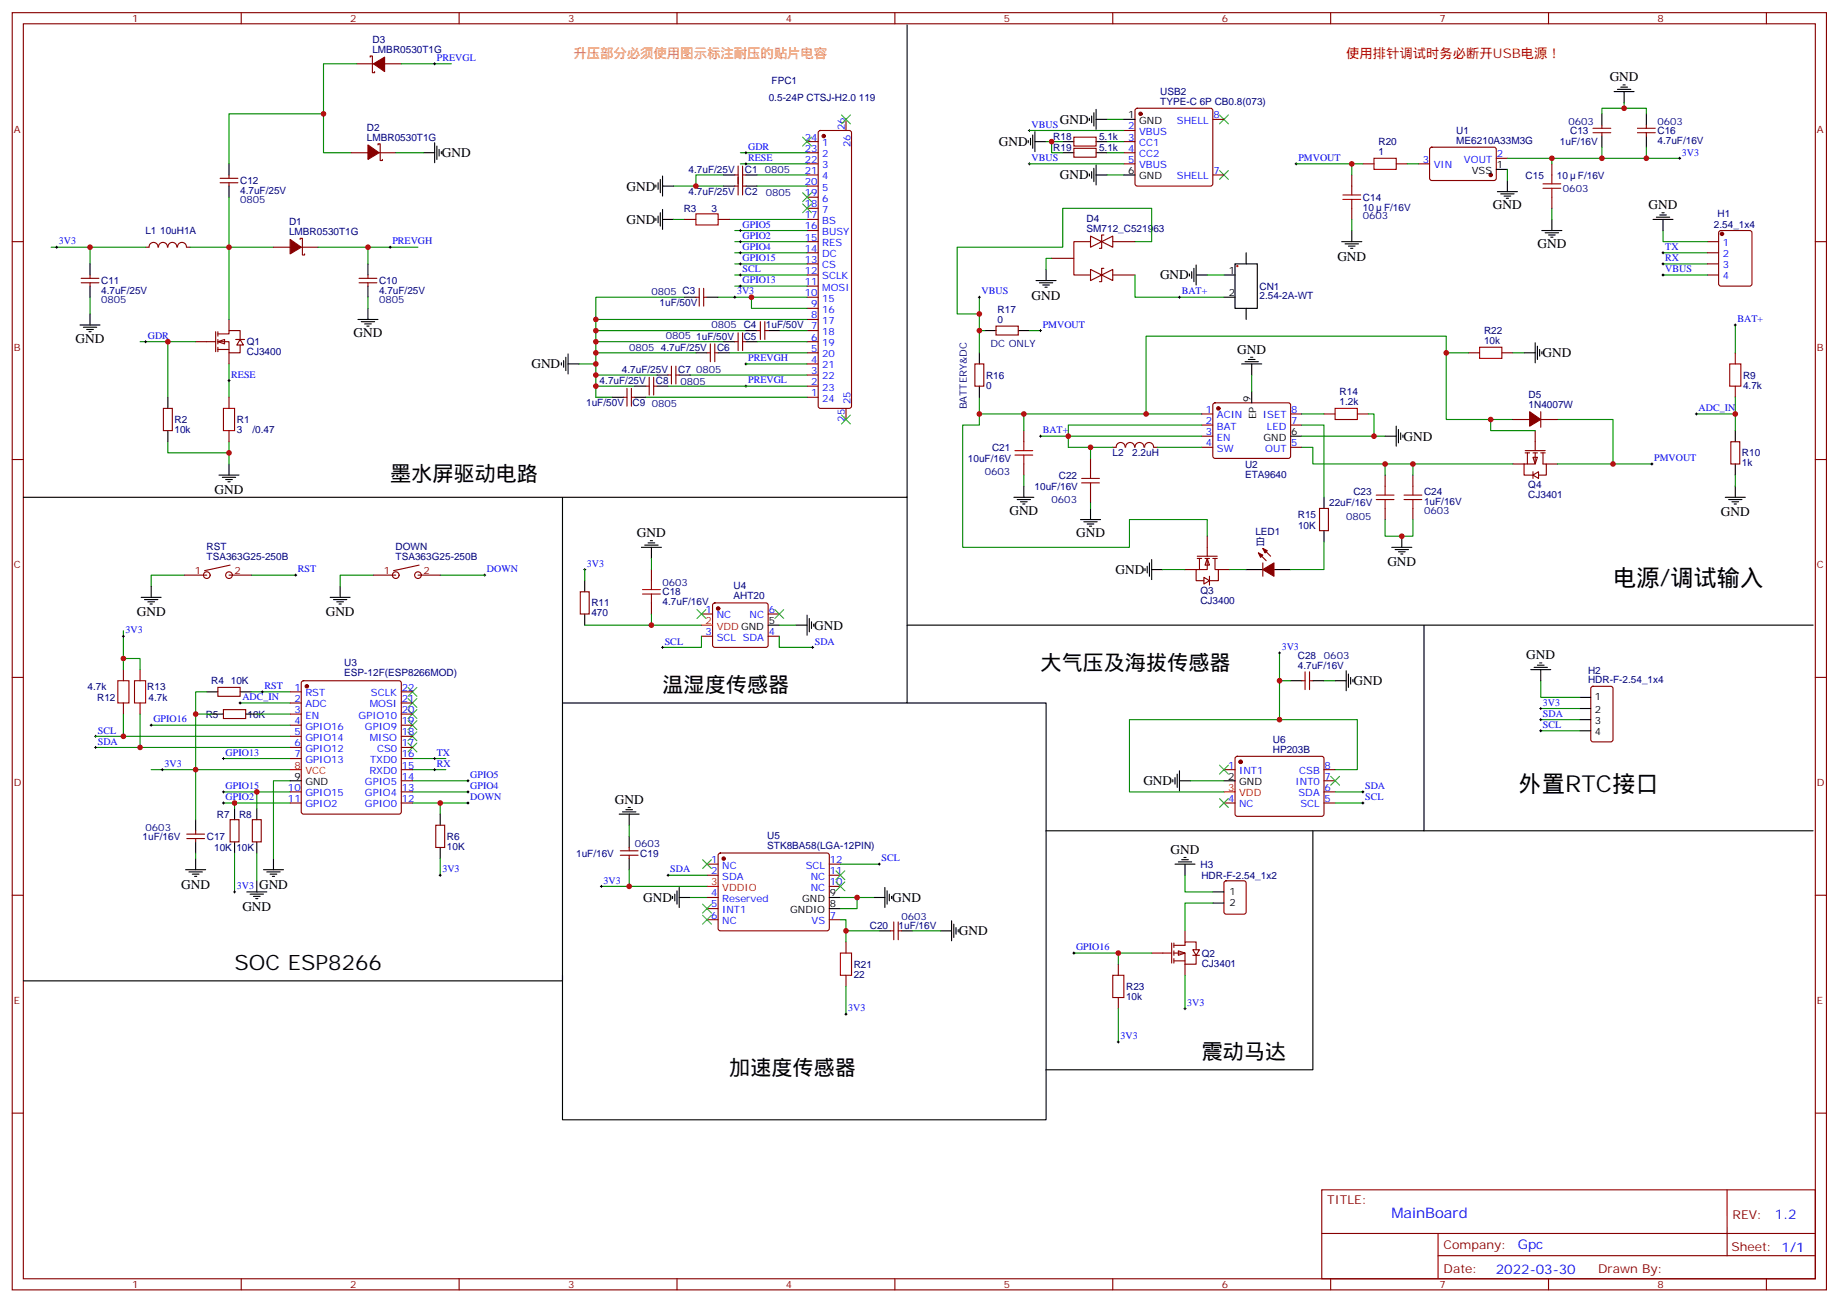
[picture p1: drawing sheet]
<svg xmlns="http://www.w3.org/2000/svg" width="584mm" height="413mm" viewBox="0 0 584 413" stroke-linecap="round" stroke-linejoin="round" font-family="sans-serif">
<g fill="none" stroke="#870000" stroke-width=".35">
<path d="M3.9 4h575.7v405.4h-575.7zM7.4 7.5h568.7v398.3h-568.7zM76.6 4v3.5M117.5 18.1v-.3h.7v5.3h.7v-.4M145.7 4v3.5M214.8 4v3.5M284 4v3.5M353.1 4v3.5M422.3 4v3.5M491.4 4v3.5M560.6 4v3.5M113.2 20.2h5.3"/>
<path d="M122.1 20.2h5.3M268.5 37.9v3.5M360.4 34.6l.5-.2h23.3l.5 .2 .2 .5v23.2l-.3 .5-.4 .3h-23.3l-.5-.3-.2-.5v-23.2zM384.9 37.9h3.5M69.8 58h5.7M69.8 56.6h5.7M72.7 55.5v1.1M72.7 58v1.1M111.5 48.5h5.3M119.9 46v-.4h.7v5.3h.8v-.3M120.3 48.5h5.3M256.1 44.9h3.5"/>
<path d="M256.1 48.5h3.5M256.1 52h3.5M256.1 55.5h3.5M256.1 59.1h3.5M259.9 41.6l.4-.2h9.2l.5 .2 .2 .5v86.8l-.2 .5-.5 .2h-9.2l-.4-.2-.3-.5v-86.8zM340.8 43.5h7v2.9h-7zM340.8 47.1h7v2.8h-7zM356.7 44.9h3.5M356.7 48.5h3.5M356.7 52h3.5M356.7 41.4h3.5M384.9 55.5h3.5"/>
<path d="M450.1 52h3.6M453.9 46.9l.5-.2 20 .1 .4 .6v9.5l-.7 .4-20-.1-.4-.6v-9.2zM474.8 50.2h3.6M3.9 76.7h3.5M50.1 78.4a1.41 1.41 0 0 0-1.4-1.5 1.41 1.41 0 0 0-1.4 1.5l-1.1 .1M50.3 78.4a1.41 1.41 0 0 1 1.4-1.5 1.41 1.41 0 0 1 1.4 1.5M53.3 78.4a1.41 1.41 0 0 1 1.4-1.5 1.41 1.41 0 0 1 1.4 1.5M56.3 78.4a1.41 1.41 0 0 1 1.4-1.5 1.41 1.41 0 0 1 1.5 1.5M59.3 78.5h1M86.8 78.5h5.3M95.2 76v-.4h.8v5.3h.7v-.3M95.6 78.5h5.3"/>
<path d="M256.1 76.7h3.5M256.1 62.6h3.5M256.1 66.1h3.5M256.1 69.6h3.5M256.1 73.2h3.5M346.1 74.9l3.5 1.8-3.5 1.8zM349.6 76.7l3.5-1.8v3.6zM350.3 74.6h-.7v4.2h-.7M353.1 76.7h7.1M541.9 76.7h3.5M545.6 73.4l.5-.2h9.2l.6 .4 .1 16.5-.5 .6-9.4 .1-.7-.5v-16.4zM576.1 76.7h3.5"/>
<path d="M25.8 89.7h5.6M25.8 88.3h5.6M28.6 87.3v1M28.6 89.7v1.1M113.9 89.7h5.7M113.9 88.3h5.7M116.8 87.3v1M116.8 89.7v1.1M256.1 80.2h3.5M256.1 83.7h3.5M256.1 87.3h3.5M256.1 90.8h3.5"/>
<path d="M256.1 94.3h3.5M256.1 97.9h3.5M333.7 82h7.1M346.1 85.5l3.5 1.8-3.5 1.7zM349.6 87.3l3.5-1.8v3.5zM350.3 85.2h-.7v4.2h-.7M353.1 87.3h7.1M541.9 80.2h3.5M541.9 83.7h3.5M541.9 87.3h3.5M256.1 101.4h3.5M256.1 104.9h3.5"/>
<path d="M256.1 108.4h3.5M256.1 112h3.5M256.1 115.5h3.5M256.1 119h3.5M550.7 112v3.5M256.1 122.6h3.5M256.1 126.1h3.5M268.5 129.6v3.5M550.7 122.6v3.5M3.9 145.8h3.5M549.3 140.2h2.8v7h-2.8zM576.1 145.8h3.5"/>
<path d="M73 179.4l-8.1 1.7M133 179.4l-8.1 1.7M58.6 182.5h7M72.7 182.5h7M118.5 182.5h7.1M132.6 182.5h7.1M184.1 187.8h2.9v7.1h-2.9zM206.7 180.8v3.5M206.7 191.3v3.6M222.6 194.9h3.5M226.4 191.6l.4-.3h16.3l.5 .3 .2 .5v12.7l-.3 .5-.4 .2h-16.3l-.5-.3-.2-.4v-12.7zM243.8 194.9h3.5"/>
<path d="M3.9 215h3.5M39.2 212.5v3.5M44.4 212.5v3.5M69.1 218.2h7.1v2.8h-7.1zM92.1 219.6h3.5M95.8 216.2l.5-.2h30.3l.5 .2 .3 .5v41l-.3 .5-.5 .2h-30.3l-.5-.3-.2-.4v-41zM127.4 219.6h3.5M222.6 201.9h3.5M243.8 201.9h3.5M576.1 215h3.5M39.2 223.1v3.5M44.4 223.1v3.5"/>
<path d="M70.9 225.2h7.1v2.8h-7.1zM92.1 223.1h3.5M92.1 226.6h3.5M92.1 230.2h3.5M92.1 233.7h3.5M92.1 237.2h3.5M127.4 223.1h3.5M127.4 226.6h3.5M127.4 230.2h3.5M127.4 233.7h3.5M127.4 237.2h3.5M92.1 240.7h3.5"/>
<path d="M92.1 251.3h3.5M92.1 254.8h3.5M127.4 240.7h3.5M127.4 251.3h3.5M127.4 254.8h3.5M127.4 247.8h3.5M127.4 244.3h3.5M59.3 266.1h5.6M59.3 264.7h5.6M62.1 263.7v1M62.1 266.1v1.1M73 260.1h2.8v7.1h-2.8z"/>
<path d="M80.1 260.1h2.8v7.1h-2.8zM138.3 261.9h2.8v7.1h-2.8zM3.9 284.1h3.5M576.1 284.1h3.5M3.9 353.3h3.5M576.1 353.3h3.5M419.5 377.6h156.6v28.2h-156.6zM548.1 377.6v20.9M419.5 391.5h156.5M456.4 398.5h119.6M456.4 391.5v14.1M76.6 405.8v3.6"/>
<path d="M145.7 405.8v3.6M214.8 405.8v3.6M284 405.8v3.6M353.1 405.8v3.6M422.3 405.8v3.6M491.4 405.8v3.6M560.6 405.8v3.6"/>
<circle cx="65.6" cy="182.5" r="1.06"/>
<circle cx="72.7" cy="182.5" r="1.06"/>
<circle cx="125.6" cy="182.5" r="1.06"/>
<circle cx="132.6" cy="182.5" r="1.06"/>
</g>
<g fill="#870000" stroke="#870000" stroke-width=".35">
<path d="M92.1 76l3.5 2.5-3.5 2.1z"/>
<path d="M116.8 46l3.5 2.5-3.5 2.1z"/>
<path d="M118.5 20.2l3.6-2.1v4.6z"/>
<circle cx="261.4" cy="43.2" r=".53"/>
<circle cx="473.1" cy="55.5" r=".53"/>
<circle cx="227.9" cy="193.1" r=".53"/>
<circle cx="546.5" cy="74.2" r=".53"/>
<circle cx="361.9" cy="36.1" r=".53"/>
<circle cx="97.4" cy="217.8" r=".53"/>
</g>
<g fill="none" stroke="#3c3" stroke-width=".35">
<path d="M267.1 36.5l2.8 2.8M269.9 36.5l-2.8 2.8M387 36.5l2.8 2.8M389.8 36.5l-2.8 2.8M254.7 43.5l2.8 2.9M257.5 43.5l-2.8 2.9M387 54.1l2.8 2.8M389.8 54.1l-2.8 2.8M254.7 61.2l2.8 2.8M254.7 64.7l2.8 2.8M257.5 61.2l-2.8 2.8M257.5 64.7l-2.8 2.8"/>
<path d="M267.1 131.7l2.8 2.8M269.9 131.7l-2.8 2.8M221.2 193.5l2.8 2.8M224 193.5l-2.8 2.8M245.9 193.5l2.8 2.8M248.7 193.5l-2.8 2.8M129.5 218.2l2.8 2.8M132.3 218.2l-2.8 2.8M129.5 235.8l2.8 2.8M129.5 232.3l2.8 2.8M129.5 228.7l2.8 2.9M129.5 225.2l2.8 2.8"/>
<path d="M129.5 221.7l2.8 2.8M132.3 235.8l-2.8 2.8M132.3 232.3l-2.8 2.8M132.3 228.7l-2.8 2.9M132.3 225.2l-2.8 2.8M132.3 221.7l-2.8 2.8"/>
</g>
<g fill="none" stroke="#008700" stroke-width=".35">
<path d="M113.2 20.2h-10.5v15.9M127.4 20.2h15.8M351.4 37.9h5.3M111.5 48.5h-8.8v-12.4h-30v15.9M125.6 48.5h8.8M213.8 59.1h15.9M229.7 55.5h-8.9v3.6M234.9 48.5h21.2M234.9 52h21.2M240.2 55.5h15.9M240.2 59.1h15.9M332 44.9h5.3"/>
<path d="M333.7 44.9v3.6h3.6M351.4 55.5h5.3M351.4 44.9h5.3M351.4 48.5h5.3M478.4 53.8v3.5M478.4 50.2h54.6M16.2 78.5h30M28.6 78.5v5.2M60.3 78.5h26.5M72.7 62.6v15.9M100.9 78.5h31.7M116.8 78.5v5.2"/>
<path d="M231.4 69.6h24.7M233.2 73.2h22.9M233.2 76.7h22.9M492.5 66.1v3.5M28.6 94.3v5.3M116.8 94.3v3.6M217.3 94.3h-28.2v10.6M227.9 94.3h28.2M233.2 80.2h22.9M233.2 83.7h22.9M233.2 87.3h22.9M233.2 90.8h22.9"/>
<path d="M238.5 94.3v3.6h17.6M527.8 80.2h14.1M527.8 83.7h14.1M183.8 115.5h5.3M189.1 101.4h67M189.1 108.4h40.6M189.1 119h19.4M189.1 112h31.7M219.1 119h37M231.4 112h24.7M236.7 104.9h-47.6v21.2h5.3M236.7 115.5h19.4"/>
<path d="M240.2 108.4h15.9M247.3 104.9h8.8M550.7 103.2v8.8M189.1 122.6h12.3M205 126.1h51.1M212 122.6h44.1M538.3 131.4h12.4M550.7 126.1v10.6M550.7 150.8v3.5M206.7 177.2v3.6M58.6 182.5h-10.6v3.6M79.7 182.5h14.1"/>
<path d="M118.5 182.5h-10.6v3.6M139.7 182.5h14.1M185.6 180.8v3.5M185.6 198.4h37M206.7 194.9v3.5M247.3 198.4h5.3M39.2 200.2v12.3M39.2 209h5.2v3.5M65.6 219.6h-3.5v40.5M79.7 219.6h12.4M222.6 201.9v3.6h-12.3M247.3 201.9v3.6h10.6"/>
<path d="M30.3 237.2h61.8M30.3 233.7h61.8M39.2 226.6v7.1M44.4 226.6v10.6M62.1 226.6h5.3M76.2 223.1h15.9M81.5 226.6h10.6M48 244.3h44.1M70.9 240.7h21.2M70.9 254.8h21.2M70.9 251.3h21.2M74.4 254.8v1.8"/>
<path d="M81.5 251.3v5.3M92.1 247.8h-5.3v24.7M130.9 240.7h10.6M130.9 244.3h10.6M130.9 254.8h17.6M130.9 251.3h17.6M130.9 247.8h17.6M139.7 254.8v3.6M62.1 270.7v1.8M74.4 270.7v12.4M81.5 270.7v8.8M139.7 272.5v5.3"/>
</g>
<g fill="none" stroke="#000" stroke-width=".32">
<path d="M137.9 19.9v.7M137.6 20.2h.7M236.4 48.5h.7M236.4 52h.7M236.7 48.1v.7M236.7 51.6v.8M326.3 52h.7M326.3 41.4h.7M326.7 41.1v.7M326.7 51.6v.8M411 52h.7M411.3 51.6v.8"/>
<path d="M532.7 50.2h.7M533 49.9v.7M17.6 78.5h.7M18 78.1v.7M123.5 78.5h.7M123.8 78.1v.7M234.6 73.2h.7M234.6 76.7h.7M234.9 72.8v.7M234.9 76.3v.7M234.9 79.9v.7M527.8 79.9v.7"/>
<path d="M232.8 94.3h.7M233.2 94v.7M234.6 80.2h.7M234.6 83.7h.7M234.6 87.3h.7M234.6 90.8h.7M234.9 83.4v.7M234.9 86.9v.7M234.9 90.5v.7M527.4 80.2h.7M527.4 83.7h.7M527.8 83.4v.7"/>
<path d="M236.4 115.5h.7M236.7 115.1v.8M550.3 103.2h.7M550.7 102.8v.7M236.4 122.6h.7M236.7 122.2v.7M538 131.4h.7M538.3 131v.7M93.5 182.5h.7M93.8 182.2v.7M153.5 182.5h.7M153.8 182.2v.7"/>
<path d="M185.2 180.8h.7M185.6 180.4v.7M38.8 201.9h.7M39.2 201.6v.7M82.9 219.6h.7M83.3 219.2v.7M209.9 205.5h.7M210.3 205.1v.7M257.5 205.5h.7M257.9 205.1v.7M30 233.7h.7M30 237.2h.7"/>
<path d="M30.3 233.3v.7M30.3 236.9v.7M75.8 223.1h.8M76.2 222.7v.7M51.2 244.3h.7M51.5 243.9v.7M70.6 240.7h.7M70.6 251.3h.7M70.6 254.8h.7M70.9 240.4v.7M70.9 251v.7M70.9 254.5v.7"/>
<path d="M137.6 240.7h.7M137.6 244.3h.7M137.9 240.4v.7M137.9 243.9v.7M148.2 251.3h.7M148.2 254.8h.7M148.2 247.8h.7M148.5 247.4v.7M148.5 251v.7M148.5 254.5v.7M139.3 277.8h.8M139.7 277.4v.7"/>
<path d="M74.1 283.1h.7M74.4 282.7v.7"/>
</g>
<g fill="none" stroke="#000" stroke-width=".35">
<path d="M287.9 7.9v149.9h-280.5M345.7 37.5v.7M346.4 36.8v2.1M347.1 35.8v4.2M347.8 37.9h3.6M347.8 34.7v6.4M356.7 37.9h3.5M72.7 52v3.5M72.7 59.1v3.5M134.4 48.5h3.5M137.9 45.3v6.3M138.6 46.4v4.2"/>
<path d="M139.3 47.4v2.1M140.1 48.1v.7M208.1 58.7v.7M208.8 58v2.1M209.5 56.9v4.3M210.3 59.1h3.5M210.3 55.9v6.3M326.3 44.6v.7M327 43.9v2.1M327.7 42.8v4.3M328.4 44.9h3.6M328.4 41.8v6.3"/>
<path d="M337.3 44.9h3.5M337.3 48.5h3.5M345.7 55.2v.7M346.4 54.5v2.1M347.1 53.4v4.2M347.8 52.4v6.3M347.8 55.5h3.6M347.8 44.9h3.6M347.8 48.5h3.6M356.7 55.5h3.5M474.8 53.8h3.6M478.4 57.3v3.5"/>
<path d="M475.2 60.8h6.3M476.2 61.5h4.3M477.3 62.2h2.1M478 62.9h.7M489.3 73.2h6.4M490.4 73.9h4.2M491.4 74.6h2.1M492.1 75.3h.7M492.5 69.6v3.6M28.6 83.7v3.6M28.6 90.8v3.5M28.6 99.6v3.6"/>
<path d="M116.8 83.7v3.6M116.8 90.8v3.5M116.8 97.9v3.5M388.4 94.3h3.5M388.4 87.3h3.5M391.9 83.7h7.1v14.2h-7.1zM395.5 80.2v3.5M395.5 97.9v3.5M25.4 103.2h6.3M26.5 103.9h4.2M27.5 104.6h2.1M28.2 105.3h.7"/>
<path d="M113.6 101.4h6.3M114.7 102.1h4.2M115.7 102.8h2.1M116.4 103.5h.7M178.2 115.1v.8M178.9 114.4v2.2M179.6 113.4v4.2M180.3 115.5h3.5M180.3 112.3v6.4M550.7 136.7v3.5M178.5 157.8v153.5h-171.1M547.5 157.8h6.4"/>
<path d="M548.6 158.5h4.2M549.6 159.2h2.1M550.3 159.9h.7M550.7 147.2v3.6M550.7 154.3v3.5M203.6 173.7h6.3M204.6 173h4.2M205.7 172.3h2.1M206.4 171.6h.7M206.7 173.7v3.5M44.8 189.6h6.4M45.9 190.3h4.2"/>
<path d="M46.9 191h2.1M47.6 191.7h.7M48 186.1v3.5M104.8 189.6h6.3M105.8 190.3h4.3M106.9 191h2.1M107.6 191.7h.7M107.9 186.1v3.5M185.6 184.3v3.5M185.6 194.9v3.5M243.8 198.4h3.5M252.6 198.4h3.5"/>
<path d="M256.1 195.2v6.4M256.8 196.3v4.2M257.5 197.3v2.2M258.2 198v.8M65.6 219.6h3.5M76.2 219.6h3.5M67.4 226.6h3.5M78 226.6h3.5M74.4 256.6v3.5M81.5 256.6v3.5M92.1 247.8h3.5M139.7 258.4v3.5"/>
<path d="M58.9 276h6.4M60 276.7h4.2M61 277.4h2.1M61.7 278.1h.7M62.1 260.1v3.6M62.1 267.2v3.5M62.1 272.5v3.5M74.4 267.2v3.5M81.5 267.2v3.5M81.5 279.5v3.6M83.6 276h6.4M84.7 276.7h4.2"/>
<path d="M85.7 277.4h2.1M86.4 278.1h.7M86.8 272.5v3.5M139.7 269v3.5M78.3 283.1h6.4M79.4 283.8h4.2M80.4 284.5h2.1M81.1 285.2h.7"/>
</g>
<path d="M548.9 115.5h3.5v7.1h-3.5zM203.9 188.5h5.6M203.9 187.1h5.6M206.7 184.3v2.8M206.7 188.5v2.8M37.4 216h3.5v7.1h-3.5zM42.7 216h3.5v7.1h-3.5z" fill="none" stroke="#a10000" stroke-width=".35"/>
<g fill="none" stroke="#f00" stroke-width=".35">
<path d="M222.6 198.4h3.5M92.1 244.3h3.5"/>
<circle cx="392.6" cy="84.5" r=".18"/>
</g>
<path d="M346.1 76.7h-5.3v10.6h5.3" fill="none" stroke="#900" stroke-width=".35"/>
<g fill="#fff" stroke="#870000" stroke-width=".35">
<path d="M69.1 108.4l2.2-.7v1.4z"/>
<path d="M76.2 107.7l1.1 1.8h-2.2z"/>
</g>
<g fill="none" stroke="#870000" stroke-width=".35">
<path d="M233.2 55.5h1M233.2 59.1h1M234.2 52.7v9.2M235.7 52.7v9.2M235.7 55.5h1M235.7 59.1h1M429 55.5v3.6M432.5 52h3.5M443.1 52h3.5M492.5 52v3.5M217.3 69.6h3.5M227.9 69.6h3.5"/>
<path d="M429 66.1v3.5M492.5 62.6v3.5M220.8 94.3h1.1M221.9 91.5v5.7M223.3 91.5v5.7M223.3 94.3h1.1M62.1 108.4h6.3M68.4 105.3v6.3M69.1 106h3.6v-1.1h3.5v2.8M69.1 108.4h3.6v3.6h3.5v-2.5M69.1 110.9h3.6M69.1 105.3v1.4"/>
<path d="M69.1 107.7v1.4M69.1 110.2v1.4M72.7 101.4v3.5M72.7 112v3.5M74.8 107.7h2.8M206 119.7v5.7M207.4 119.7v5.7M212 119h1.1M213.1 116.2v5.6M214.5 116.2v5.6M214.5 119h1M224.4 112h1"/>
<path d="M225.4 109.1v5.7M226.8 109.1v5.7M226.8 112h1.1M233.2 108.4h1M234.2 105.6v5.7M235.7 108.4h1M235.7 105.6v5.7M240.2 104.9h1.1M241.3 102.1v5.6M242.7 102.1v5.6M242.7 104.9h1.1M309.4 115.5h2.8v7.1h-2.8z"/>
<path d="M316.1 103.5h7v2.8h-7zM51.9 129.6h2.8v7.1h-2.8zM72.7 126.1v3.5M72.7 136.7v3.5M197.9 126.1h1.1M199 123.3v5.6M200.4 123.3v5.6M200.4 126.1h1M205 122.6h1M207.4 122.6h1.1M324.9 136.7v3.5M381.4 131.4h3.5"/>
<path d="M381.4 134.9h3.5M381.4 138.4h3.5M385.1 128.1l.5-.3h23.3l.5 .3 .2 .5-.1 16.5-.6 .4-23.6-.1-.4-.6v-16.2zM409.6 131.4h3.5M409.6 134.9h3.5M420.2 131.4h3.5M430.7 131.4h3.6M324.9 147.2v3.6M346.1 145.5v3.5M346.1 156.1v3.5M353.1 142h1.1M354.2 141.9a1.41 1.41 0 0 1 1.4-1.5 1.41 1.41 0 0 1 1.4 1.5"/>
<path d="M357.2 141.9a1.41 1.41 0 0 1 1.4-1.5 1.41 1.41 0 0 1 1.4 1.5M360.2 141.9a1.41 1.41 0 0 1 1.4-1.5 1.41 1.41 0 0 1 1.4 1.5M363.3 141.9a1.41 1.41 0 0 1 1.4-1.5 1.41 1.41 0 0 1 1.4 1.5M366.2 142h1M381.4 142h3.5M409.6 142h3.5M439.6 150.8v3.5M448.4 150.8v3.5M399.3 175.5l2.5 2.4M400.8 174.1l2.4 2.4M400.8 178.6v4.3M418.7 161.4h2.9v7h-2.9z"/>
<path d="M439.6 161.4v3.5M448.4 161.4v3.5M413.1 216h1.1M414.2 213.2v5.7M415.6 213.2v5.7M415.6 216h1M388.4 244.3h3.5M388.4 254.8h3.5M392.2 240.2l.4-.2 27.1 .1 .5 .6-.1 17.9-.6 .5-27.1-.1-.5-.6v-17.7zM420.2 244.3h3.5M420.2 254.8h3.5M420.2 251.3h3.5"/>
<path d="M420.2 247.8h3.5M196.8 271.4h5.7M196.8 270h5.7M199.7 269v1M199.7 271.4v1.1M224.4 274.2h3.5M224.4 277.8h3.5M228.1 270.9l.5-.2h33.9l.5 .2 .2 .5-.1 23.6-.6 .4h-34.2l-.4-.7v-23.3zM263.2 274.2h3.5M263.2 277.8h3.5M224.4 284.8h3.5M224.4 288.4h3.5"/>
<path d="M224.4 291.9h3.5M263.2 291.9h3.5M263.2 281.3h3.5M268.5 298.9v3.6M282.6 295.4h1M283.6 292.6v5.6M285 292.6v5.6M285 295.4h1.1M268.5 309.5v3.6"/>
</g>
<g fill="none" stroke="#008700" stroke-width=".35">
<path d="M411.3 52h21.2M429 52v3.5M446.6 52h3.5M492.5 50.2v1.8M72.7 78.5v22.9M213.8 69.6h3.5M360.2 76.7h5.3v-10.6h-28.2v12.4h-33.6v21.1h7.1M429 69.6v3.6M310.8 94.3v17.7M333.7 82h-1.7v3.5M44.4 108.4h17.7M53.3 108.4v17.7"/>
<path d="M72.7 115.5v10.6M310.8 104.9h1.8M326.7 104.9h3.5M310.8 126.1v5.3h70.6M324.9 131.4v5.3M381.4 134.9h-42.4v7.1h14.1M413.1 134.9h7.1v22.9M413.1 131.4h7.1M413.1 138.4h26.5M434.3 131.4h1.7v7M53.3 140.2v3.5h19.4M72.7 140.2v7"/>
<path d="M324.9 150.8v3.5M346.1 142v3.5M346.1 159.6v1.8M367.2 142h14.2M439.6 147.2v3.6M448.4 147.2v3.6M420.2 171.9v8.9h-10.6M439.6 164.9v5.3h8.8v-5.3M406 207.2v21.2M406 216h3.6M420.2 216h3.5M48 230.2h44.1"/>
<path d="M377.8 247.8h10.6M423.7 244.3h7v-15.9h-72.3v22.9h30M423.7 254.8h8.8M423.7 251.3h8.8M199.7 261.9v3.5M199.7 276v5.3M212 277.8h12.4M266.7 274.2h12.3M190.9 281.3h33.5M219.1 284.8h5.3M266.7 291.9h1.8v7M266.7 284.8h10.6"/>
<path d="M268.5 295.4h10.5M272 284.8v3.6h-5.3M289.6 295.4h8.8M268.5 313.1v8.8"/>
</g>
<g fill="none" stroke="#000" stroke-width=".32">
<path d="M310.4 94.3h.7M310.8 94v.7M45.9 108.4h.7M46.2 108.1v.7M329.8 104.9h.8M330.2 104.6v.7M72.3 120.8h.7M72.7 120.4v.7M405.7 207.2h.7M406 206.9v.7M47.6 230.2h.7M48 229.8v.7"/>
<path d="M432.2 251.3h.7M432.2 254.8h.7M432.5 251v.7M432.5 254.5v.7M211.7 277.8h.7M212 277.4v.7M278.7 274.2h.7M279 273.9v.7M190.5 281.3h.7M190.9 281v.7M268.1 321.9h.7M268.5 321.5v.7"/>
</g>
<g fill="none" stroke="#000" stroke-width=".35">
<path d="M229.7 55.5h3.5M229.7 59.1h3.5M236.7 55.5h3.5M236.7 59.1h3.5M208.1 69.3v.7M208.8 68.6v2.1M209.5 67.5v4.3M210.3 69.6h3.5M210.3 66.5v6.3M425.8 76.7h6.4M426.9 77.4h4.2M427.9 78.1h2.1"/>
<path d="M428.6 78.8h.7M429 73.2v3.5M217.3 94.3h3.5M224.4 94.3h3.5M328.8 89h6.3M329.8 89.7h4.3M330.9 90.5h2.1M331.6 91.2h.7M332 85.5v3.5M208.5 119h3.5M215.5 119h3.6M220.8 112h3.6"/>
<path d="M227.9 112h3.5M229.7 108.4h3.5M236.7 104.9h3.5M236.7 108.4h3.5M243.8 104.9h3.5M310.8 112v3.5M312.6 104.9h3.5M323.1 104.9h3.6M53.3 126.1v3.5M53.3 136.7v3.5M194.4 126.1h3.5M201.4 122.6h3.6"/>
<path d="M201.4 126.1h3.6M208.5 122.6h3.5M310.8 122.6v3.5M397.2 124.3v3.5M409.6 138.4h3.5M439.6 138.4h3.5M443.1 135.3v6.3M443.8 136.3v4.2M444.5 137.4v2.1M445.2 138.1v.7M69.5 150.8h6.3M70.6 151.5h4.2"/>
<path d="M71.6 152.2h2.1M72.3 152.9h.7M72.7 147.2v3.6M287.9 157.8v65.3h-109.4M321.7 157.8h6.4M322.8 158.5h4.2M323.8 159.2h2.2M324.6 159.9h.7M324.9 154.3v3.5M420.2 157.8v3.6M342.9 164.9h6.3M344 165.6h4.2"/>
<path d="M345 166.3h2.1M345.7 167h.7M346.1 161.4v3.5M420.2 168.4v3.5M441.7 173.7h6.3M442.7 174.4h4.3M443.8 175.1h2.1M444.5 175.8h.7M444.9 170.2v3.5M287.9 198.4h287.5M395.5 180.8h5.3M404.3 180.8h5.3"/>
<path d="M451.9 198.4v65.3h-119.9M409.6 216h3.5M416.6 216h3.6M423.7 216h3.5M427.2 212.9v6.3M427.9 213.9v4.3M428.6 215v2.1M429.3 215.7v.7M287.9 223.1h44.1v132.3h-153.5v-45.9M196.5 258.4h6.3M197.6 257.7h4.2M198.6 257h2.1"/>
<path d="M199.3 256.3h.7M199.7 258.4v3.5M372.2 247.4v.7M372.9 246.7v2.1M373.6 245.7v4.2M374.3 247.8h3.5M374.3 244.6v6.4M388.4 247.8h3.5M199.7 265.4v3.6M199.7 272.5v3.5M416.6 263.7v75.8h-84.6M213.4 284.5v.7"/>
<path d="M214.1 283.8v2.1M214.8 282.7v4.2M215.5 284.8h3.6M215.5 281.7v6.3M263.2 288.4h3.5M263.2 284.8h3.5M277.3 284.8h3.5M279 295.4h3.6M280.8 281.7v6.3M281.5 282.7v4.2M282.2 283.8v2.1M282.9 284.5v.7"/>
<path d="M286.1 295.4h3.5M298.4 295.4h3.6M302 292.2v6.4M302.7 293.3v4.2M303.4 294.4v2.1M304.1 295.1v.7"/>
</g>
<g fill="none" stroke="#a10000" stroke-width=".35">
<path d="M429 59.1v2.8M436 50.2h7.1v3.6h-7.1zM489.7 59.8h5.6M489.7 58.3h5.6M492.5 55.5v2.8M492.5 59.8v2.8M220.8 67.9h7.1v3.5h-7.1zM426.2 63.3h5.6M426.2 61.9h5.6M429 63.3v2.8M70.9 129.6h3.5v7.1h-3.5zM423.7 129.6h7v3.5h-7z"/>
<path d="M322.1 144.4h5.6M322.1 143h5.6M324.9 140.2v2.8M324.9 144.4v2.8M343.3 153.2h5.6M343.3 151.8h5.6M346.1 149v2.8M346.1 153.2v2.9M436.7 158.5h5.7M436.7 157.1h5.7M439.6 154.3v2.8M439.6 158.5v2.9"/>
<path d="M445.6 158.5h5.6M445.6 157.1h5.6M448.4 154.3v2.8M448.4 158.5v2.9M266.7 302.5h3.5v7h-3.5z"/>
</g>
<g fill="#870000" stroke="#870000" stroke-width=".35">
<path d="M400.8 180.8l3.5-2.2v4.3z"/>
<path d="M399.3 175.5l1.5 .7-.8 .7z"/>
<path d="M400.8 174.1l1.4 .7-.7 .7z"/>
<circle cx="393.7" cy="241.8" r=".53"/>
<circle cx="229.7" cy="272.5" r=".53"/>
<circle cx="386.6" cy="129.6" r=".53"/>
</g>
<path d="M388.4 251.3h3.5M224.4 281.3h3.5" fill="none" stroke="#f00" stroke-width=".35"/>
<g fill="none" stroke="#3c3" stroke-width=".35">
<path d="M387 253.4l2.8 2.9M387 242.9l2.8 2.8M389.8 253.4l-2.8 2.9M389.8 242.9l-2.8 2.8M422.3 246.4l2.8 2.8M425.1 246.4l-2.8 2.8M223 272.8l2.8 2.9M225.8 272.8l-2.8 2.9M265.3 276.4l2.8 2.8M265.3 279.9l2.8 2.8M268.1 276.4l-2.8 2.8M268.1 279.9l-2.8 2.8"/>
<path d="M223 290.5l2.8 2.8M223 286.9l2.8 2.9M225.8 290.5l-2.8 2.8M225.8 286.9l-2.8 2.9"/>
</g>
<g fill="#fff" stroke="#870000" stroke-width=".35">
<path d="M383.1 177.2l.7 2.2h-1.4z"/>
<path d="M382.1 183.2l1.7 1.1-1.7 1z"/>
</g>
<g fill="none" stroke="#870000" stroke-width=".35">
<path d="M508.4 39.7v1M522.5 39.7v1M505.5 42.1h5.7M505.5 40.7h5.7M508.4 42.1v1.1M519.6 42.1h5.7M519.6 40.7h5.7M522.5 42.1v1.1M379.9 176.5h6.4M379.9 177.2h1.5M380.6 177.2v3.6M382.4 177.2h1.4"/>
<path d="M383.1 177.2v3.6h-3.5v3.5h2.5M383.1 170.2v6.3M384.9 177.2h1.4M385.6 177.2v3.6h1v3.5h-2.8M376.1 180.8h3.5M383.8 182.9v2.8M386.6 180.8h3.6"/>
</g>
<g fill="none" stroke="#008700" stroke-width=".35">
<path d="M508.4 36.1v-1.7h14.1v1.7M515.4 32.6v1.8M326.7 52h30M326.7 41.4h30M508.4 46.7v3.5M522.5 46.7v3.5M527.8 73.2v3.5h14.1M397.2 119v5.3M310.8 131.4v3.5h-5.3v38.8h52.9v-8.8h24.7v5.3M330.2 138.4h51.2M363.7 131.4v-24.7h95.3v26.4h21.1M413.1 142h3.5v5.2h63.5"/>
<path d="M369 180.8h7.1M390.2 180.8h5.3"/>
</g>
<g fill="none" stroke="#000" stroke-width=".35">
<path d="M508.4 36.1v3.6M512.2 29.1h6.4M513.3 28.4h4.2M514.3 27.7h2.2M515.1 27h.7M515.4 29.1v3.5M522.5 36.1v3.6M508.4 43.2v3.5M522.5 43.2v3.5M394.1 115.5h6.3M395.1 114.8h4.2M396.2 114.1h2.1"/>
<path d="M396.9 113.4h.7M397.2 115.5v3.5M364.1 179.7v2.1M364.8 178.6v4.3M365.5 177.6v6.3M363.4 180.4v.7M365.5 180.8h3.5"/>
</g>
<path d="M329.8 138.4h.8M330.2 138.1v.7" fill="none" stroke="#000" stroke-width=".32"/>
<g fill="#fff" stroke="#870000" stroke-width=".35">
<path d="M486.5 145.1h1.4l-.7 2.1z"/>
<path d="M486.5 150.8l1.7-1.1v2.1z"/>
</g>
<g fill="none" stroke="#870000" stroke-width=".35">
<path d="M466 112h3.5M476.6 112h3.5M487.2 136.7v6.3M480.1 147.2h3.6M483.7 147.2v3.6h2.8M484 143h6.4M484 143.7h1.4M484.7 143.7v3.5M486.5 149.7v2.1M486.5 143.7h1.4M487.2 143.7v3.5h-3.5M488.9 143.7h1.5"/>
<path d="M489.7 143.7v3.5h1v3.6h-2.5M490.7 147.2h3.5M505.1 218l.4-.2h5.7l.6 .4 .1 16.5-.5 .7h-5.9l-.6-.4-.1-16.5zM388.6 279.7l.5-.2h5.7l.6 .5 .1 9.4-.5 .7h-5.9l-.6-.4-.1-9.5z"/>
</g>
<g fill="none" stroke="#008700" stroke-width=".35">
<path d="M360.2 87.3v7h28.2M383.1 87.3h5.3M527.8 87.3h14.1M459 112h7M480.1 112h3.6M473.1 133.1v3.6h14.1M494.2 133.1h17.7v14.1h-17.7M511.9 147.2h12.3M488.9 216v5.3h12.4M488.9 224.9h12.4M488.9 228.4h12.4M488.9 231.9h12.4"/>
<path d="M376.1 277.8v5.3h8.8"/>
</g>
<path d="M373.9 94.3h.7M374.3 94v.7M527.4 87.3h.7M527.8 86.9v.7M523.9 147.2h.7M524.2 146.9v.7M488.6 224.9h.7M488.6 228.4h.7M488.6 231.9h.7M488.9 224.5v.7M488.9 228v.7M488.9 231.6v.7" fill="none" stroke="#000" stroke-width=".32"/>
<path d="M469.5 110.2h7.1v3.5h-7.1z" fill="none" stroke="#a10000" stroke-width=".35"/>
<g fill="none" stroke="#000" stroke-width=".35">
<path d="M524.6 69.6h6.3M525.6 68.9h4.3M526.7 68.2h2.1M527.4 67.5h.7M527.8 69.6v3.6M377.5 86.9v.7M378.2 86.2v2.1M378.9 85.2v4.2M379.6 87.3h3.5M379.6 84.1v6.4M483.7 112h3.5M487.2 108.8v6.3"/>
<path d="M487.9 109.9v4.2M488.6 110.9v2.1M489.3 111.6v.7M485.8 212.5h6.3M486.8 211.8h4.3M487.9 211.1h2.1M488.6 210.4h.7M488.9 212.5v3.5M501.3 221.3h3.5M501.3 224.9h3.5M501.3 228.4h3.5M501.3 231.9h3.5"/>
<path d="M372.9 274.2h6.3M373.9 273.5h4.3M375 272.8h2.1M375.7 272.1h.7M376.1 274.2v3.6M451.9 263.7h123.5M384.9 283.1h3.5M384.9 286.6h3.5"/>
</g>
<g fill="#fff" stroke="#870000" stroke-width=".35">
<path d="M373.9 301.8l2.2 .7-2.2 .7z"/>
<path d="M378.5 301.4h2.1l-1 1.8z"/>
</g>
<g fill="none" stroke="#870000" stroke-width=".35">
<path d="M480.1 133.1h5.3M488.9 133.1h5.3M488.9 130.7v4.9M371.8 299.3v6.3M372.5 299.3v1.4M376.1 295.4v3.5M354.9 306v3.5M354.9 316.6v3.5M365.5 302.5h6.3M372.5 300h3.6v-1.1h3.5v2.5M372.5 302.5h3.6v3.5M372.5 304.9h3.6"/>
<path d="M372.5 301.8v1.4M372.5 304.2v1.4M376.1 306v3.5M378.5 303.2h2.1M379.6 303.2v2.8h-3.5"/>
</g>
<path d="M384.9 286.6h-8.8v8.8M340.8 302.5h24.7M354.9 302.5v3.5M376.1 309.5v10.6M354.9 320.1v10.6" fill="none" stroke="#008700" stroke-width=".35"/>
<path d="M340.4 302.5h.7M340.8 302.1v.7M376.1 319.8v.7M354.5 330.7h.7M354.9 330.3v.7M375.7 320.1h.7" fill="none" stroke="#000" stroke-width=".32"/>
<path d="M353.1 309.5h3.6v7.1h-3.6z" fill="none" stroke="#a10000" stroke-width=".35"/>
<path d="M485.4 130.7l3.5 2.4-3.5 2.2z" fill="#870000" stroke="#870000" stroke-width=".35"/>
<g fill="#c00">
<circle cx="189.1" cy="108.4" r=".88"/>
<circle cx="189.1" cy="119" r=".88"/>
<circle cx="189.1" cy="122.6" r=".88"/>
<circle cx="220.8" cy="59.1" r=".88"/>
<circle cx="189.1" cy="104.9" r=".88"/>
<circle cx="62.1" cy="244.3" r=".88"/>
<circle cx="62.1" cy="226.6" r=".88"/>
<circle cx="139.7" cy="254.8" r=".88"/>
<circle cx="81.5" cy="251.3" r=".88"/>
<circle cx="74.4" cy="254.8" r=".88"/>
<circle cx="550.7" cy="131.4" r=".88"/>
<circle cx="206.7" cy="198.4" r=".88"/>
<circle cx="39.2" cy="209" r=".88"/>
<circle cx="44.5" cy="237.2" r=".88"/>
<circle cx="39.2" cy="233.7" r=".88"/>
<circle cx="189.1" cy="115.5" r=".88"/>
<circle cx="189.1" cy="112" r=".88"/>
<circle cx="333.7" cy="44.9" r=".88"/>
<circle cx="28.6" cy="78.5" r=".88"/>
<circle cx="116.8" cy="78.5" r=".88"/>
<circle cx="72.7" cy="78.5" r=".88"/>
<circle cx="102.7" cy="36.1" r=".88"/>
<circle cx="53.3" cy="108.4" r=".88"/>
<circle cx="72.7" cy="143.7" r=".88"/>
<circle cx="238.5" cy="94.3" r=".88"/>
<circle cx="189.1" cy="101.4" r=".88"/>
<circle cx="310.8" cy="104.9" r=".88"/>
<circle cx="429" cy="52" r=".88"/>
<circle cx="492.5" cy="50.2" r=".88"/>
<circle cx="310.8" cy="99.6" r=".88"/>
<circle cx="406" cy="228.4" r=".88"/>
<circle cx="406" cy="216" r=".88"/>
<circle cx="272" cy="284.8" r=".88"/>
<circle cx="199.7" cy="281.3" r=".88"/>
<circle cx="268.5" cy="295.4" r=".88"/>
<circle cx="324.9" cy="131.4" r=".88"/>
<circle cx="346.1" cy="142" r=".88"/>
<circle cx="436" cy="138.4" r=".88"/>
<circle cx="444.9" cy="170.2" r=".88"/>
<circle cx="439.6" cy="147.2" r=".88"/>
<circle cx="448.4" cy="147.2" r=".88"/>
<circle cx="339" cy="138.4" r=".88"/>
<circle cx="508.4" cy="50.2" r=".88"/>
<circle cx="522.5" cy="50.2" r=".88"/>
<circle cx="515.4" cy="34.4" r=".88"/>
<circle cx="310.8" cy="131.4" r=".88"/>
<circle cx="363.7" cy="131.4" r=".88"/>
<circle cx="511.9" cy="147.2" r=".88"/>
<circle cx="459" cy="112" r=".88"/>
<circle cx="354.9" cy="302.5" r=".88"/>
<circle cx="473.1" cy="133.1" r=".88"/>
</g>
<g font-size="7.4">
<text x="511.9" y="186.1">电源/调试输入</text>
<text x="481.9" y="251.3">外置RTC接口</text>
</g>
<g font-size="6.7">
<text x="123.8" y="152.5">墨水屏驱动电路</text>
<text x="330.2" y="212.5">大气压及海拔传感器</text>
<text x="210.3" y="219.6">温湿度传感器</text>
<text x="74.4" y="307.8">SOC ESP8266</text>
<text x="381.4" y="336">震动马达</text>
<text x="231.4" y="341.3">加速度传感器</text>
</g>
<text font-size="4.6" fill="#00f" x="441.5" y="386.6">MainBoard</text>
<text font-size="4.2" fill="#f93" x="182" y="18.5">升压部分必须使用图示标注耐压的贴片电容</text>
<text font-size="4.2" fill="#f00" x="427.2" y="18.5">使用排针调试时务必断开USB电源！</text>
<g font-size="4.2">
<text x="510.8" y="25.8">GND</text>
<text x="336.4" y="39.3">GND</text>
<text x="317" y="46.3">GND</text>
<text x="140.2" y="49.9">GND</text>
<text x="336.4" y="56.9">GND</text>
<text x="198.8" y="60.5">GND</text>
<text x="198.8" y="71">GND</text>
<text x="473.8" y="66.5">GND</text>
<text x="523.2" y="66.4">GND</text>
<text x="424.4" y="82.7">GND</text>
<text x="487.9" y="78.8">GND</text>
<text x="368.1" y="88.7">GND</text>
<text x="327.4" y="95.1">GND</text>
<text x="112.2" y="107">GND</text>
<text x="24" y="108.8">GND</text>
<text x="392.6" y="112.3">GND</text>
<text x="489.5" y="113.4">GND</text>
<text x="168.6" y="116.9">GND</text>
<text x="445.4" y="139.8">GND</text>
<text x="68.1" y="156.8">GND</text>
<text x="320.3" y="163.5">GND</text>
<text x="546.1" y="163.9">GND</text>
<text x="202.1" y="170.5">GND</text>
<text x="341.5" y="170.5">GND</text>
<text x="440.3" y="179.7">GND</text>
<text x="354" y="182.2">GND</text>
<text x="43.4" y="195.6">GND</text>
<text x="103.4" y="195.6">GND</text>
<text x="258.4" y="199.8">GND</text>
<text x="484.4" y="209.3">GND</text>
<text x="429.5" y="217.4">GND</text>
<text x="362.8" y="249.2">GND</text>
<text x="195.1" y="255.1">GND</text>
<text x="371.5" y="271.1">GND</text>
<text x="57.5" y="282.1">GND</text>
<text x="82.2" y="282.1">GND</text>
<text x="204.1" y="286.3">GND</text>
<text x="283.1" y="286.2">GND</text>
<text x="76.9" y="289.1">GND</text>
<text x="304.3" y="296.8">GND</text>
</g>
<g font-size="4.2" fill="#00f">
<text x="563.3" y="386.9">1.2</text>
<text x="481.6" y="396.4">Gpc</text>
<text x="474.7" y="404.2">2022-03-30</text>
</g>
<g font-size="3.9" fill="#800">
<text x="421.2" y="382.2">TITLE:</text>
<text x="549.8" y="386.9">REV:</text>
<text x="458.1" y="396.4">Company:</text>
<text x="549.5" y="397">Sheet: 1/1</text>
<text x="458.1" y="404.1">Date:</text>
<text x="507.2" y="404.2">Drawn By:</text>
</g>
<g font-size="3.2" fill="#800">
<text x="42" y="7">1</text>
<text x="111.1" y="7">2</text>
<text x="180.3" y="7">3</text>
<text x="249.4" y="7">4</text>
<text x="318.6" y="7">5</text>
<text x="387.7" y="7">6</text>
<text x="456.8" y="7">7</text>
<text x="526" y="7">8</text>
<text x="4.4" y="42.1">A</text>
<text x="576.6" y="42.1">A</text>
<text x="4.4" y="111.3">B</text>
<text x="576.6" y="111.3">B</text>
<text x="4.4" y="180.4">C</text>
<text x="61.8" y="182.2">1</text>
<text x="74.4" y="182.2">2</text>
<text x="121.8" y="182.2">1</text>
<text x="134.4" y="182.2">2</text>
<text x="576.6" y="180.4">C</text>
<text x="4.4" y="249.6">D</text>
<text x="576.6" y="249.6">D</text>
<text x="4.4" y="318.7">E</text>
<text x="576.6" y="318.7">E</text>
<text x="42" y="408.8">1</text>
<text x="111.1" y="408.8">2</text>
<text x="180.3" y="408.8">3</text>
<text x="249.4" y="408.8">4</text>
<text x="318.6" y="408.8">5</text>
<text x="387.7" y="408.8">6</text>
<text x="456.8" y="408.8">7</text>
<text x="526" y="408.8">8</text>
</g>
<g font-size="3.2" fill="#000080">
<text x="118.2" y="16.7">LMBR0530T1G</text>
<text x="118.2" y="13.6">D3</text>
<text x="244.9" y="26.7">FPC1</text>
<text x="244" y="32">0.5-24P CTSJ-H2.0 119</text>
<text x="368.2" y="33.2">TYPE-C 6P CB0.8(073)</text>
<text x="368.2" y="30">USB2</text>
<text x="116.4" y="41.4">D2</text>
<text x="497.8" y="39.7">0603</text>
<text x="526" y="39.7">0603</text>
<text x="116.4" y="44.6">LMBR0530T1G</text>
<text x="334.2" y="44.3">R18</text>
<text x="334.2" y="47.9">R19</text>
<text x="348.8" y="44.3">5.1k</text>
<text x="348.8" y="47.9">5.1k</text>
<text x="437.5" y="46">R20</text>
<text x="462.2" y="45.6">ME6210A33M3G</text>
<text x="462.2" y="42.5">U1</text>
<text x="495.1" y="46.1">1uF/16V</text>
<text x="498.3" y="42.6">C13</text>
<text x="526" y="45.7">4.7uF/16V</text>
<text x="526" y="42.6">C16</text>
<text x="437.5" y="49.2">1</text>
<text x="76.2" y="58.4">C12</text>
<text x="218.5" y="54.9">4.7uF/25V</text>
<text x="236.4" y="54.9">C1</text>
<text x="242.7" y="54.8">0805</text>
<text x="484.2" y="56.7">C15</text>
<text x="494.1" y="56.7">10</text>
<text x="500.8" y="56.7">F/16V</text>
<text x="76.2" y="61.6">4.7uF/25V</text>
<text x="76.2" y="64.3">0805</text>
<text x="218.5" y="62">4.7uF/25V</text>
<text x="236.4" y="62">C2</text>
<text x="243.1" y="62.2">0805</text>
<text x="432.5" y="63.7">C14</text>
<text x="496" y="60.8">0603</text>
<text x="91.7" y="71.4">D1</text>
<text x="217" y="67.2">R3</text>
<text x="225.8" y="67.2">3</text>
<text x="344.8" y="70.4">D4</text>
<text x="432.5" y="66.9">10</text>
<text x="432.5" y="69.6">0603</text>
<text x="439.2" y="66.9">F/16V</text>
<text x="545.1" y="69">H1</text>
<text x="46.2" y="74.3">L1</text>
<text x="50.8" y="74.3">10uH1A</text>
<text x="91.7" y="74.6">LMBR0530T1G</text>
<text x="344.8" y="73.5">SM712_C521963</text>
<text x="543.9" y="72.5">2.54_1x4</text>
<text x="32.1" y="93.3">4.7uF/25V</text>
<text x="32.1" y="90.2">C11</text>
<text x="120.3" y="93.3">4.7uF/25V</text>
<text x="120.3" y="90.2">C10</text>
<text x="206.7" y="93.6">0805 C3</text>
<text x="399.7" y="95">2.54-2A-WT</text>
<text x="399.7" y="91.9">CN1</text>
<text x="32.1" y="96.1">0805</text>
<text x="120.3" y="96.1">0805</text>
<text x="209.3" y="97.2">1uF/50V</text>
<text x="316.6" y="99.3">R17</text>
<text x="211.3" y="107.7">0805</text>
<text x="221" y="107.8">1uF/50V</text>
<text x="225.8" y="104.2">0805 C4</text>
<text x="236" y="107.8">C5</text>
<text x="243" y="103.9">1uF/50V</text>
<text x="316.6" y="102.4">0</text>
<text x="471" y="106">R22</text>
<text x="78.3" y="112.7">CJ3400</text>
<text x="78.3" y="109.6">Q1</text>
<text x="199.7" y="111.3">0805</text>
<text x="209.7" y="111.3">4.7uF/25V</text>
<text x="227.6" y="111.4">C6</text>
<text x="314.3" y="110.2">DC ONLY</text>
<text x="471" y="109.1">10k</text>
<text x="197.4" y="118.4">4.7uF/25V</text>
<text x="215.2" y="118.4">C7</text>
<text x="220.9" y="118.3">0805</text>
<text x="190.3" y="121.9">4.7uF/25V</text>
<text x="208.2" y="121.9">C8</text>
<text x="215.9" y="122.1">0805</text>
<text x="312.9" y="123.3">0</text>
<text x="312.9" y="120.1">R16</text>
<text x="425.1" y="125.4">R14</text>
<text x="553.2" y="123.3">4.7k</text>
<text x="553.2" y="120.2">R9</text>
<text x="186" y="129">1uF/50V</text>
<text x="200.7" y="129">C9</text>
<text x="206.8" y="129.1">0805</text>
<text x="306.8" y="130" transform="rotate(-90 306.8 130)">BATTERY&amp;DC</text>
<text x="425.1" y="128.6">1.2k</text>
<text x="485.1" y="129.6">1N4007W</text>
<text x="485.1" y="126.4">D5</text>
<text x="55.4" y="137.4">10k</text>
<text x="55.4" y="134.3">R2</text>
<text x="75.1" y="137.4">3</text>
<text x="75.1" y="134.3">R1</text>
<text x="80.1" y="137.4">/0.47</text>
<text x="314.8" y="143.1">C21</text>
<text x="307.2" y="146.6">10uF/16V</text>
<text x="353.1" y="144.9">L2</text>
<text x="359.3" y="144.8">2.2uH</text>
<text x="395.1" y="148.4">U2</text>
<text x="552.8" y="148">1k</text>
<text x="552.8" y="144.8">R10</text>
<text x="312.6" y="150.8">0603</text>
<text x="328.3" y="155.4">10uF/16V</text>
<text x="336" y="151.9">C22</text>
<text x="395.1" y="151.6">ETA9640</text>
<text x="485" y="154.8">Q4</text>
<text x="333.7" y="159.6">0603</text>
<text x="421.8" y="160.7">22uF/16V</text>
<text x="429.5" y="157.2">C23</text>
<text x="451.9" y="160.4">1uF/16V</text>
<text x="451.9" y="157.2">C24</text>
<text x="485" y="157.9">CJ3401</text>
<text x="411.9" y="164.2">R15</text>
<text x="411.9" y="167.8">10K</text>
<text x="427.2" y="164.9">0805</text>
<text x="451.9" y="163.1">0603</text>
<text x="398.4" y="173">白</text>
<text x="398.4" y="169.8">LED1</text>
<text x="65.6" y="177.8">TSA363G25-250B</text>
<text x="65.6" y="174.6">RST</text>
<text x="125.5" y="177.8">TSA363G25-250B</text>
<text x="125.5" y="174.6">DOWN</text>
<text x="210.3" y="188.9">C18</text>
<text x="210.3" y="186.1">0603</text>
<text x="232.8" y="190">AHT20</text>
<text x="232.8" y="186.9">U4</text>
<text x="380.9" y="191.8">CJ3400</text>
<text x="380.9" y="188.7">Q3</text>
<text x="187.7" y="195.6">470</text>
<text x="187.7" y="192.5">R11</text>
<text x="210.3" y="192.1">4.7uF/16V</text>
<text x="411.9" y="209">C28</text>
<text x="420.2" y="209">0603</text>
<text x="109.2" y="214.7">ESP-12F(ESP8266MOD)</text>
<text x="109.2" y="211.3">U3</text>
<text x="411.8" y="212.2">4.7uF/16V</text>
<text x="504" y="213.7">H2</text>
<text x="27.8" y="218.9">4.7k</text>
<text x="46.7" y="218.9">R13</text>
<text x="67" y="217.2">R4</text>
<text x="73.2" y="217.2">10K</text>
<text x="504" y="216.7">HDR-F-2.54_1x4</text>
<text x="30.9" y="222.5">R12</text>
<text x="47.2" y="222.5">4.7k</text>
<text x="65.3" y="227.7">R5</text>
<text x="78.5" y="227.7">10K</text>
<text x="403.9" y="239">HP203B</text>
<text x="403.9" y="235.9">U6</text>
<text x="46.2" y="263.7">0603</text>
<text x="68.8" y="259.5">R7</text>
<text x="75.9" y="259.5">R8</text>
<text x="45.3" y="266.5">1uF/16V</text>
<text x="65.6" y="266.5">C17</text>
<text x="141.8" y="269.7">10K</text>
<text x="141.8" y="266.5">R6</text>
<text x="201.4" y="269">0603</text>
<text x="243.5" y="269.5">STK8BA58(LGA-12PIN)</text>
<text x="243.5" y="266.3">U5</text>
<text x="68" y="270.1">10K</text>
<text x="75" y="270.1">10K</text>
<text x="182.8" y="271.9">1uF/16V</text>
<text x="203.2" y="271.9">C19</text>
<text x="381" y="275.4">H3</text>
<text x="381.3" y="278.9">HDR-F-2.54_1x2</text>
<text x="286.1" y="291.9">0603</text>
<text x="276" y="294.8">C20</text>
<text x="285.2" y="294.8">1uF/16V</text>
<text x="381.4" y="303.6">Q2</text>
<text x="270.9" y="310.3">22</text>
<text x="270.9" y="307.1">R21</text>
<text x="381.4" y="306.8">CJ3401</text>
<text x="357.4" y="317.3">10k</text>
<text x="357.4" y="314.2">R23</text>
</g>
<g font-size="3.2" fill="#00f">
<text x="138.6" y="19.4">PREVGL</text>
<text x="268.1" y="41.2" transform="rotate(-90 268.1 41.2)">26</text>
<text x="327.4" y="40.5">VBUS</text>
<text x="358" y="41.1">2</text>
<text x="373.5" y="39.3">SHELL</text>
<text x="385.1" y="37.5">8</text>
<text x="237.4" y="47.6">GDR</text>
<text x="255.4" y="44.6">24</text>
<text x="260.9" y="46.4">1</text>
<text x="269.9" y="46.8" transform="rotate(-90 269.9 46.8)">26</text>
<text x="358" y="44.6">3</text>
<text x="361.5" y="42.8">VBUS</text>
<text x="361.5" y="46.4">CC1</text>
<text x="237.4" y="51.1">RESE</text>
<text x="255.4" y="48.1">23</text>
<text x="255.4" y="51.6">22</text>
<text x="260.9" y="49.9">2</text>
<text x="260.9" y="53.4">3</text>
<text x="327.4" y="51.1">VBUS</text>
<text x="358" y="48.1">4</text>
<text x="358" y="51.6">5</text>
<text x="361.5" y="49.9">CC2</text>
<text x="361.5" y="53.4">VBUS</text>
<text x="412" y="51.1">PMVOUT</text>
<text x="451.5" y="51.6">3</text>
<text x="455" y="53.4">VIN</text>
<text x="464.6" y="51.6">VOUT</text>
<text x="475" y="49.9">2</text>
<text x="533.8" y="49.4">3V3</text>
<text x="255.4" y="55.2">21</text>
<text x="255.4" y="58.7">20</text>
<text x="260.9" y="56.9">4</text>
<text x="373.5" y="56.9">SHELL</text>
<text x="385.1" y="55.2">7</text>
<text x="255.4" y="62.2">19</text>
<text x="255.4" y="65.8">18</text>
<text x="260.9" y="60.5">5</text>
<text x="260.9" y="64">6</text>
<text x="255.4" y="69.3">17</text>
<text x="260.9" y="67.5">7</text>
<text x="260.9" y="71">BS</text>
<text x="18.7" y="77.6">3V3</text>
<text x="124.5" y="77.6">PREVGH</text>
<text x="235.7" y="72.3">GPIO5</text>
<text x="235.7" y="75.8">GPIO2</text>
<text x="255.4" y="72.8">16</text>
<text x="255.4" y="76.3">15</text>
<text x="260.9" y="74.6">BUSY</text>
<text x="235.7" y="79.3">GPIO4</text>
<text x="235.7" y="82.9">GPIO15</text>
<text x="255.4" y="79.9">14</text>
<text x="255.4" y="83.4">13</text>
<text x="260.9" y="78.1">RES</text>
<text x="260.9" y="81.6">DC</text>
<text x="528.5" y="79.3">TX</text>
<text x="528.5" y="82.9">RX</text>
<text x="546.7" y="78.1">1</text>
<text x="546.7" y="81.6">2</text>
<text x="235.7" y="86.4">SCL</text>
<text x="235.7" y="89.9">GPIO13</text>
<text x="255.4" y="86.9">12</text>
<text x="260.9" y="85.2">CS</text>
<text x="260.9" y="88.7">SCLK</text>
<text x="528.5" y="86.4">VBUS</text>
<text x="546.7" y="85.2">3</text>
<text x="546.7" y="88.7">4</text>
<text x="233.9" y="93.5">3V3</text>
<text x="255.4" y="90.5">11</text>
<text x="255.4" y="94">10</text>
<text x="260.9" y="92.2">MOSI</text>
<text x="260.9" y="95.7">15</text>
<text x="311.5" y="93.5">VBUS</text>
<text x="375" y="93.5">BAT+</text>
<text x="257.5" y="97.5">9</text>
<text x="257.5" y="101">8</text>
<text x="260.9" y="99.3">16</text>
<text x="46.9" y="107.6">GDR</text>
<text x="257.5" y="104.6">7</text>
<text x="260.9" y="102.8">17</text>
<text x="260.9" y="106.3">18</text>
<text x="330.9" y="104">PMVOUT</text>
<text x="551.4" y="102.3">BAT+</text>
<text x="257.5" y="108.1">6</text>
<text x="257.5" y="111.6">5</text>
<text x="260.9" y="109.9">19</text>
<text x="260.9" y="113.4">20</text>
<text x="73.4" y="119.9">RESE</text>
<text x="237.4" y="114.6">PREVGH</text>
<text x="257.5" y="115.1">4</text>
<text x="257.5" y="118.7">3</text>
<text x="260.9" y="116.9">21</text>
<text x="237.4" y="121.7">PREVGL</text>
<text x="257.5" y="122.2">2</text>
<text x="257.5" y="125.7">1</text>
<text x="260.9" y="120.4">22</text>
<text x="260.9" y="124">23</text>
<text x="260.9" y="127.5">24</text>
<text x="269.9" y="128.3" transform="rotate(-90 269.9 128.3)">25</text>
<text x="382.7" y="131">1</text>
<text x="409.8" y="131">8</text>
<text x="539" y="130.5">ADC_IN</text>
<text x="268.1" y="133.8" transform="rotate(-90 268.1 133.8)">25</text>
<text x="330.9" y="137.5">BAT+</text>
<text x="382.7" y="134.5">2</text>
<text x="386.2" y="132.8">ACIN</text>
<text x="386.2" y="136.3">BAT</text>
<text x="400.8" y="132.8">ISET</text>
<text x="402.1" y="136.3">LED</text>
<text x="409.8" y="134.5">7</text>
<text x="382.7" y="138.1">3</text>
<text x="382.7" y="141.6">4</text>
<text x="386.2" y="139.8">EN</text>
<text x="386.2" y="143.4">SW</text>
<text x="401.5" y="143.4">OUT</text>
<text x="409.8" y="141.6">5</text>
<text x="524.9" y="146.4">PMVOUT</text>
<text x="186.3" y="179.9">3V3</text>
<text x="94.5" y="181.6">RST</text>
<text x="154.5" y="181.6">DOWN</text>
<text x="223.9" y="194.5">1</text>
<text x="227.4" y="196.3">NC</text>
<text x="237.9" y="196.3">NC</text>
<text x="243.9" y="194.5">6</text>
<text x="39.9" y="201">3V3</text>
<text x="223.9" y="201.6">3</text>
<text x="227.4" y="203.3">SCL SDA</text>
<text x="243.9" y="201.6">4</text>
<text x="211" y="204.6">SCL</text>
<text x="258.6" y="204.6">SDA</text>
<text x="406.8" y="206.3">3V3</text>
<text x="84" y="218.7">RST</text>
<text x="93.4" y="219.2">1</text>
<text x="96.9" y="221">RST</text>
<text x="117.7" y="221">SCLK</text>
<text x="127.5" y="219.2">22</text>
<text x="76.9" y="222.2">ADC_IN</text>
<text x="93.4" y="222.7">2</text>
<text x="93.4" y="226.3">3</text>
<text x="96.9" y="224.5">ADC</text>
<text x="117.4" y="224.5">MOSI</text>
<text x="127.5" y="226.3">20</text>
<text x="127.5" y="222.7">21</text>
<text x="489.7" y="224">3V3</text>
<text x="489.7" y="227.5">SDA</text>
<text x="31" y="232.8">SCL</text>
<text x="48.7" y="229.3">GPIO16</text>
<text x="93.4" y="229.8">4</text>
<text x="93.4" y="233.3">5</text>
<text x="96.9" y="228">EN</text>
<text x="96.9" y="231.6">GPIO16</text>
<text x="113.8" y="228">GPIO10</text>
<text x="115.8" y="231.6">GPIO9</text>
<text x="127.5" y="233.3">18</text>
<text x="127.5" y="229.8">19</text>
<text x="489.7" y="231">SCL</text>
<text x="31" y="236.3">SDA</text>
<text x="71.6" y="239.9">GPIO13</text>
<text x="93.4" y="236.9">6</text>
<text x="96.9" y="235.1">GPIO14</text>
<text x="96.9" y="238.6">GPIO12</text>
<text x="117.4" y="235.1">MISO</text>
<text x="119.6" y="238.6">CS0</text>
<text x="127.5" y="236.9">17</text>
<text x="138.6" y="239.9">TX</text>
<text x="52.2" y="243.4">3V3</text>
<text x="93.4" y="240.4">7</text>
<text x="96.9" y="242.1">GPIO13</text>
<text x="117.2" y="245.7">RXD0</text>
<text x="117.5" y="242.1">TXD0</text>
<text x="127.5" y="243.9">15</text>
<text x="127.5" y="240.4">16</text>
<text x="138.6" y="243.4">RX</text>
<text x="389.7" y="243.9">1</text>
<text x="393.2" y="245.7">INT1</text>
<text x="412.3" y="245.7">CSB</text>
<text x="420.3" y="243.9">8</text>
<text x="71.6" y="250.4">GPIO15</text>
<text x="91.4" y="251">10</text>
<text x="115.8" y="249.2">GPIO5</text>
<text x="127.5" y="251">13</text>
<text x="127.5" y="247.4">14</text>
<text x="149.2" y="250.4">GPIO4</text>
<text x="149.2" y="246.9">GPIO5</text>
<text x="411.2" y="249.2">INT0</text>
<text x="420.3" y="251">6</text>
<text x="420.3" y="247.4">7</text>
<text x="433.2" y="250.4">SDA</text>
<text x="71.6" y="254">GPIO2</text>
<text x="91.4" y="254.5">11</text>
<text x="96.9" y="252.7">GPIO15</text>
<text x="96.9" y="256.3">GPIO2</text>
<text x="115.8" y="256.3">GPIO0</text>
<text x="115.8" y="252.7">GPIO4</text>
<text x="127.5" y="254.5">12</text>
<text x="149.2" y="254">DOWN</text>
<text x="389.7" y="254.5">4</text>
<text x="393.2" y="256.3">NC</text>
<text x="412.1" y="252.7">SDA</text>
<text x="412.7" y="256.3">SCL</text>
<text x="420.3" y="254.5">5</text>
<text x="433.2" y="254">SCL</text>
<text x="225.7" y="273.9">1</text>
<text x="229.2" y="275.7">NC</text>
<text x="255.7" y="275.7">SCL</text>
<text x="263.3" y="273.9">12</text>
<text x="279.8" y="273.4">SCL</text>
<text x="140.4" y="276.9">3V3</text>
<text x="191.6" y="280.4">3V3</text>
<text x="212.7" y="276.9">SDA</text>
<text x="225.7" y="277.4">2</text>
<text x="229.2" y="279.2">SDA</text>
<text x="257.3" y="279.2">NC</text>
<text x="263.3" y="281">10</text>
<text x="263.3" y="277.4">11</text>
<text x="75.1" y="282.2">3V3</text>
<text x="225.7" y="284.5">4</text>
<text x="229.2" y="286.2">Reserved</text>
<text x="257.3" y="282.7">NC</text>
<text x="225.7" y="288">5</text>
<text x="225.7" y="291.5">6</text>
<text x="229.2" y="289.8">INT1</text>
<text x="229.2" y="293.3">NC</text>
<text x="257.5" y="293.3">VS</text>
<text x="263.3" y="291.5">7</text>
<text x="341.5" y="301.6">GPIO16</text>
<text x="269.2" y="321">3V3</text>
<text x="376.8" y="319.2">3V3</text>
<text x="355.6" y="329.8">3V3</text>
</g>
<g font-size="3.2">
<text x="358" y="37.5">1</text>
<text x="361.5" y="39.3">GND</text>
<text x="475" y="53.4">1</text>
<text x="358" y="55.2">6</text>
<text x="361.5" y="56.9">GND</text>
<text x="467" y="55.2">VSS</text>
<text x="389.9" y="86.9">1</text>
<text x="389.9" y="94">2</text>
<text x="396.9" y="127.7" transform="rotate(-90 396.9 127.7)">9</text>
<text x="398.6" y="133.1" transform="rotate(-90 398.6 133.1)">EP</text>
<text x="401" y="139.8">GND</text>
<text x="409.8" y="138.1">6</text>
<text x="243.9" y="198">5</text>
<text x="506.1" y="222">1</text>
<text x="506.1" y="226.3">2</text>
<text x="506.1" y="229.8">3</text>
<text x="506.1" y="233.3">4</text>
<text x="93.4" y="247.4">9</text>
<text x="96.9" y="249.2">GND</text>
<text x="389.7" y="247.4">2</text>
<text x="393.2" y="249.2">GND</text>
<text x="254.6" y="286.2">GND</text>
<text x="263.3" y="284.5">9</text>
<text x="390.2" y="284.1">1</text>
<text x="390.2" y="287.7">2</text>
<text x="250.8" y="289.8">GNDIO</text>
<text x="263.3" y="288">8</text>
</g>
<g font-size="3.2" fill="#f00">
<text x="223.9" y="198">2</text>
<text x="227.4" y="199.8">VDD GND</text>
<text x="93.4" y="243.9">8</text>
<text x="96.9" y="245.7">VCC</text>
<text x="389.7" y="251">3</text>
<text x="393.2" y="252.7">VDD</text>
<text x="225.7" y="281">3</text>
<text x="229.2" y="282.7">VDDIO</text>
</g>
</svg>
